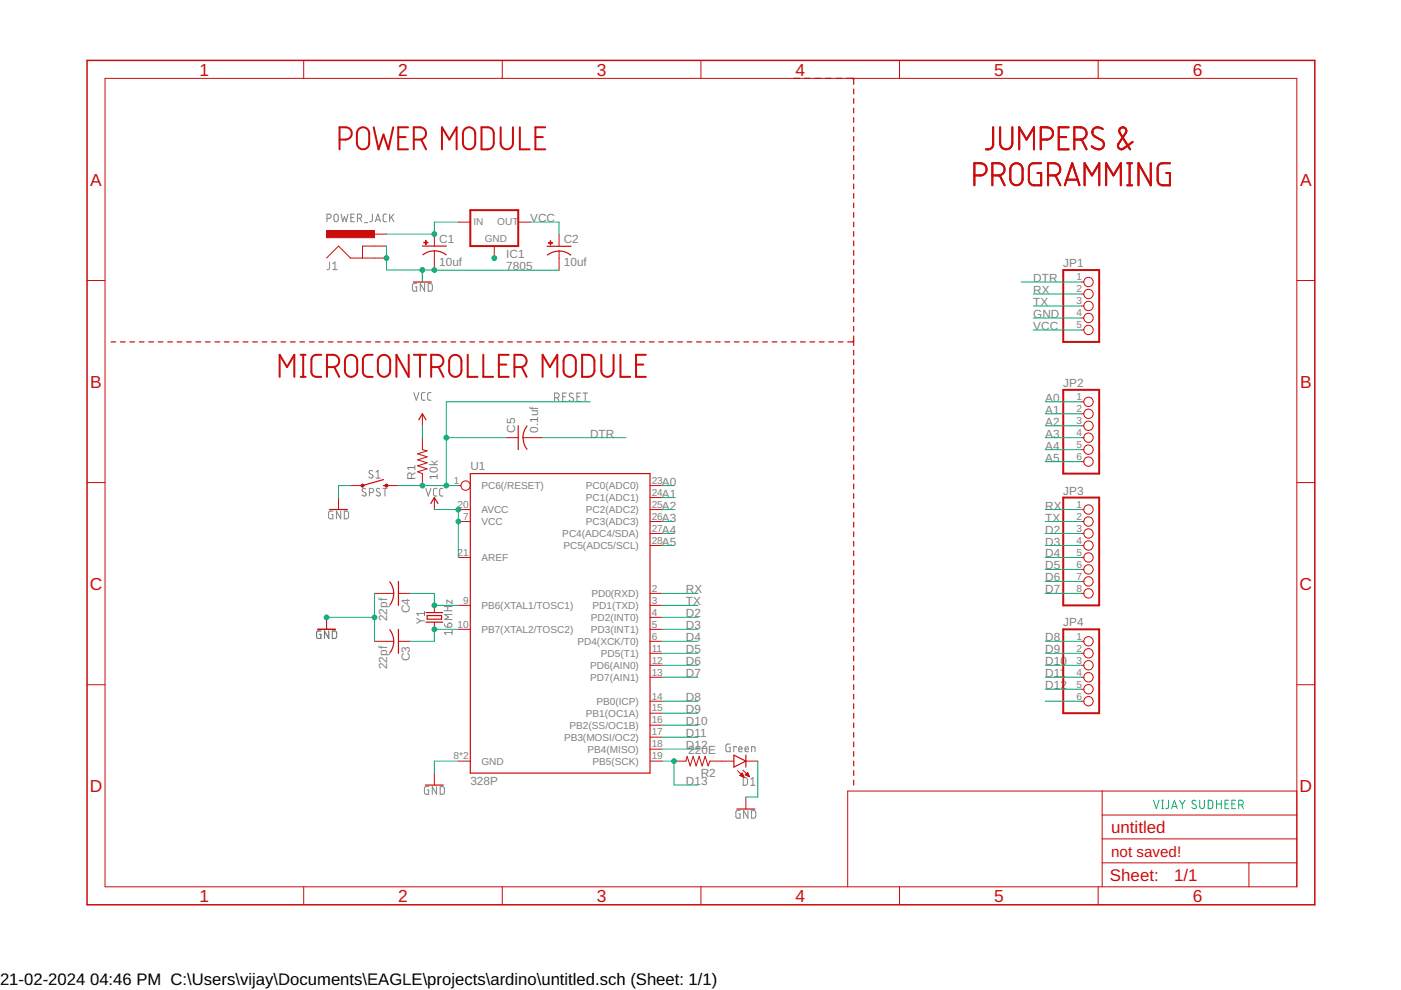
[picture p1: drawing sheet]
<svg xmlns="http://www.w3.org/2000/svg" width="297mm" height="210mm" viewBox="0 0 297 210" stroke-linecap="round" stroke-linejoin="round" font-family="sans-serif">
<g fill="none" stroke="#808080" stroke-width=".21">
<path d="M69.3 46.3h.5a.44 .44 0 0 0 .4-.5 .44 .44 0 0 0-.4-.4h-.5v1.6M69.9 55.6l-.1 1.4-.5 .2M70.6 57.2h.9M70.6 55.9l.4-.3v1.6M71 45.5l.3-.1 .3 .1 .1 1.1a.46 .46 0 0 1-.4 .4 .46 .46 0 0 1-.5-.4zM72.3 45.4l.4 1.6 .3-1.1 .4 1.1 .4-1.6M74.4 46.1h.6M75.1 45.4h-.7v1.6h.7M75.8 46.3h.4a.44 .44 0 0 0 .5-.5 .44 .44 0 0 0-.5-.4h-.4v1.6M76.3 46.3l.4 .7M77.3 47.2h.7M79 45.4l-.1 1.4-.5 .2"/>
<path d="M79.6 47l.5-1.6 .6 1.6M79.7 46.6h.8M82 45.4h-.6l-.2 .4 .1 1 .1 .2h.6M82.6 45.4v1.6M83 46l.5 1M83.5 45.4l-.9 1M88.3 60.1h-.5l-.3 .2-.1 1.1 .3 .3h.6v-.8h-.2M90 60.1v1.6l-.9-1.6v1.6M90.8 60.1l.6 .1 .3 .2v1.1l-.3 .2h-.6zM79 99.9l-.2-.1a.38 .38 0 0 0-.5 .1 .38 .38 0 0 0 .1 .5l.5 .3a.41 .41 0 0 1 .1 .6 .41 .41 0 0 1-.6 0l-.2-.2M87.7 83.2l.6 1.7 .5-1.7M90.1 83.2h-.5l-.2 .4 .1 1.2 .6 .1"/>
<path d="M91.4 83.2h-.5l-.2 .4v1l.2 .2 .5 .1M117.6 84.3h.5a.5 .5 0 0 0 .5-.5 .5 .5 0 0 0-.5-.5h-.5v1.8M118.2 84.3l.4 .8M119.3 84.1h.6M120.1 83.3h-.8v1.8h.8M121.5 83.5l-.2-.1a.41 .41 0 0 0-.6 .1 .41 .41 0 0 0 .2 .6l.5 .3a.45 .45 0 0 1 .1 .6 .45 .45 0 0 1-.7 0l-.2-.1M122.3 84.1h.6M123.1 83.3h-.8v1.8h.8M123.6 83.3h1M124.1 83.3v1.8M70.6 108.4h-.7l-.2 .2 .1 1.3 .8 .1v-.9h-.3M72.2 108.4v1.6l-.9-1.6v1.6"/>
<path d="M73 108.4h.6l.3 .2v.9l-.3 .5h-.6zM77.6 103.7l-.2-.1a.38 .38 0 0 0-.6 .1 .38 .38 0 0 0 .2 .5l.5 .3a.41 .41 0 0 1 0 .6 .41 .41 0 0 1-.6 0l-.2-.2M78.3 104.5h.5a.46 .46 0 0 0 .4-.5 .46 .46 0 0 0-.4-.5h-.5v1.7M79.7 100.1l.5-.4v1.7M79.7 101.4h.9M80.6 103.7l-.6-.1-.2 .3 .1 .2 .7 .6a.47 .47 0 0 1-.3 .5 .47 .47 0 0 1-.5-.3M81.2 103.5h.9M81.6 103.5v1.7M90.3 103.5l.5 1.7 .6-1.7M92.6 103.5l-.5 .1-.2 .3 .1 1.2 .6 .1M93.9 103.5l-.5 .1-.2 .3v1l.2 .2 .5 .1M68 133.8h-.6l-.2 .2-.1 1 .3 .4h.6v-.9h-.2"/>
<path d="M69.7 133.8v1.6l-.9-1.6v1.6M70.5 133.8h.6l.2 .2 .1 .9-.3 .5h-.6zM88.4 131.1l.7 .5M89.1 131.6l-.7 .6M89.1 131.6h.9M90 129.6v.9M90 130.1h-1.6l.3 .4M94.2 132.3l.1 .4 .6 .3M94.2 129.5h1.6M94.2 128.6h1.6M94.9 128.6v.9M95 132.2a.46 .46 0 0 1 .8 .2 .46 .46 0 0 1-.4 .6h-.5z"/>
<path d="M95.8 134.1h-1.6l.4 .5M95.8 127.2v.8l-1.1-.8v.8M95.8 133.6v1M95.8 130.3h-1.6l.9 .5-.9 .6h1.6M154.8 157.8h-.5l-.4 .2v1l.2 .4h.7v-.9h-.3M156.1 158.5v-.2h-.5v1.1M156.6 158.8h.7a.38 .38 0 0 0-.2-.5 .38 .38 0 0 0-.5 .4l.1 .6 .6 .1M158 158.8h.7a.38 .38 0 0 0-.3-.5 .38 .38 0 0 0-.4 .4v.6l.7 .1M159.4 159.4v-1.1l.6 .1 .1 1M90.9 166.8h-.7l-.2 .2v1l.2 .4h.7v-.9h-.3M92.6 166.8v1.6l-.9-1.6v1.6M93.3 166.8h.6l.3 .2v1.1l-.3 .3h-.6z"/>
<path d="M156.9 171.9h-.7l-.2 .2v1l.2 .4h.7v-.9h-.2M157.6 164.9h.6l.2 .2 .1 1-.3 .4h-.6zM158.6 171.9v1.6l-.9-1.6v1.6M159.2 166.5h.9M159.2 165.2l.4-.3v1.6M159.3 171.9h.7l.2 .2 .1 .9-.3 .4-.7 .1z"/>
</g>
<g fill="none" stroke="#c90d0c" stroke-width=".25">
<path d="M168.3 16.6h1.2M170.5 16.6h1.3M172.8 16.6h1.2M175 16.6h1.3M177.2 16.6h1.3M179.5 16.6h1.5v1.3M180.7 16.6l.3 .3M181 18.9v1M181 20.9v1M181 22.9v1M181 24.9v1.1M181 26.9v1.1"/>
<path d="M181 29v1M181 31v1M181 33v1M181 35v1M181 37v1M181 39v1M87.7 59.8h3.8M89.6 52.2h5M92.1 53.2l1.6 .3 .9 .5M92.1 53.2l-1.5 .3-1 .5M116 52.2h5.1M116.1 54.1a4 4 0 0 1 4.9 0"/>
<path d="M181 41v1M181 43.1v.9M181 45.1v1M181 47.1v1M181 49.1v1M181 51.1v1M181 53.1v1M181 55.1v1M181 57.1v1M181 59.1v1.1M23.5 72.5h1M25.5 72.5h1"/>
<path d="M27.5 72.5h1M29.5 72.5h1M31.5 72.5h1.1M33.5 72.5h1M35.6 72.5h1M37.5 72.5h1M39.6 72.5h1M41.6 72.5h1M43.6 72.5h1M45.6 72.5h1M47.6 72.5h1M49.6 72.5h1"/>
<path d="M51.6 72.5h1M53.6 72.5h1M55.6 72.5h1M57.6 72.5h1M59.6 72.5h1M61.6 72.5h1M63.6 72.5h1M65.6 72.5h1M67.6 72.5h1M69.6 72.5h1M71.6 72.5h1M73.6 72.5h1"/>
<path d="M75.6 72.5h1M77.6 72.5h1M79.6 72.5h1M81.6 72.5h1M83.6 72.5h1M85.6 72.5h1M87.6 72.5h1M89.6 72.5h1M91.6 72.5h1M93.6 72.5h1M95.6 72.5h1M97.6 72.5h1"/>
<path d="M99.6 72.5h1M101.6 72.5h1M103.6 72.5h1M105.6 72.5h1M107.6 72.5h1M109.6 72.5h1M111.7 72.5h.9M113.6 72.5h1.1M115.7 72.5h.9M117.6 72.5h1.1M119.7 72.5h.9M121.7 72.5h1"/>
<path d="M123.7 72.5h1M125.7 72.5h1M127.7 72.5h1M129.7 72.5h1M131.7 72.5h1M133.7 72.5h1M135.7 72.5h1M137.7 72.5h1M139.7 72.5h1M141.7 72.5h1M143.7 72.5h1M145.7 72.5h1"/>
<path d="M147.7 72.5h1M149.7 72.5h1M151.7 72.5h1M153.7 72.5h1M155.7 72.5h1M157.7 72.5h1M159.7 72.5h1M161.7 72.5h1M163.7 72.5h1M165.7 72.5h1M167.7 72.5h1M169.7 72.5h1"/>
<path d="M171.7 72.5h1M173.7 72.5h1M175.7 72.5h1M177.7 72.5h1M181 61.2v1M181 63.2v1M181 65.2v1M181 67.2v1M181 69.2v1M181 71.2v2.1M181 74.3v1M181 76.3v1"/>
<path d="M181 78.3v1M181 72.2l-.3 .3h-1M88.8 89l.8-1.3 .7 1.3M109.9 90.3v5M111.7 90.3a4 4 0 0 0 0 5M181 80.3v1.1M181 82.4v1M181 84.4v1M181 86.4v1M181 88.4v1.1M181 90.5v1M181 92.5v1"/>
<path d="M181 94.5v1M181 96.5v1.1M181 98.6v1M69.9 108h3.8M81.3 103h.6M81.3 101.7l-4.4 1.3M91.3 106.8l.8-1.3 .8 1.3M99.7 100.4h38.1v63.5h-38.1zM181 100.6v1M181 102.6v1.1M181 104.6v1.1M181 106.7v1"/>
<path d="M181 108.7v1M181 110.7v1.1M181 112.8v1M181 114.8v1M181 116.8v1M181 118.8v1M67.4 133.4h3.7M82.6 133.5a4.1 4.1 0 0 1 0 5M82.6 123.4a4 4 0 0 1 0 4.9M84.5 123.3v5.1M84.5 133.4v5.1M90.3 129.9h3.6"/>
<path d="M90.3 131.9h3.6M90.6 130.5h3v.8h-3zM181 120.9v1M181 122.9v1M181 124.9v1M181 126.9v1.1M181 128.9v1.1M181 131v1M181 133v1M181 135v1.1M181 137.1v1M181 139.1v1"/>
<path d="M181 141.1v1M181 143.1v1.1M181 145.2v1M181 147.2v1M181 149.2v1M181 151.2v1.1M181 153.3v1M181 155.3v1M181 157.3v1M181 159.3v1.1M90.2 166.5h3.8M155.6 160.1l2.5 1.3-2.5 1.2z"/>
<path d="M156.2 171.5h3.8M158.1 160.1v2.5M181 161.4v1M181 163.4v1M181 165.4v1.1"/>
</g>
<g fill="none" stroke="#c90d0c" stroke-width=".42">
<path d="M72 29.6a2.42 2.42 0 0 0 2.1-.3 1.29 1.29 0 0 0 .4-1.5 1.29 1.29 0 0 0-1.2-.8h-1.3v4.7M76 27.4a1.29 1.29 0 0 1 1.4-.3 1.29 1.29 0 0 1 .9 1.2v2.1a1.3 1.3 0 0 1-1.3 1.3 1.3 1.3 0 0 1-1.3-1.3v-2.1zM79.2 27l1.1 4.7 1-3.2 1 3.2 1.1-4.7M84.4 29.1h1.6M86.5 27h-2.1v4.7h2.1M87.7 29.6a2.42 2.42 0 0 0 2.2-.3 1.29 1.29 0 0 0 .4-1.5 1.29 1.29 0 0 0-1.3-.8h-1.3v4.7M89.3 29.6l1 2.1M93.7 31.7v-4.7l1.6 2.6 1.5-2.6v4.7M98.5 27.4a1.29 1.29 0 0 1 1.4-.3 1.29 1.29 0 0 1 .9 1.2v2.1a1.3 1.3 0 0 1-1.3 1.3 1.3 1.3 0 0 1-1.4-1.3v-2.1zM102.1 27a2.54 2.54 0 0 1 2.1 .3l.4 .4 .1 .6-.1 2.3-.4 .8a2.62 2.62 0 0 1-2.1 .3zM106.2 27v3.4a1.3 1.3 0 0 0 1.3 1.3 1.3 1.3 0 0 0 1.3-1.3v-3.4M110.2 27v4.7h2.1"/>
<path d="M113.5 29.1h1.6M115.6 27h-2.1v4.7h2.1M206.6 37.2a2.36 2.36 0 0 0 2.1-.3 1.29 1.29 0 0 0 .4-1.5 1.29 1.29 0 0 0-1.2-.8h-1.3v4.7M210.4 37.2a2.36 2.36 0 0 0 2.2-.3 1.29 1.29 0 0 0 .3-1.5 1.29 1.29 0 0 0-1.2-.8h-1.3v4.7M210.6 27l-.1 3.9-.4 .6-1.1 .2M212 37.2l1 2.1M212 27v3.4a1.29 1.29 0 0 0 1.3 1.3 1.29 1.29 0 0 0 1.3-1.3v-3.4M214.5 35a1.3 1.3 0 0 1 1.5-.3 1.3 1.3 0 0 1 .8 1.2v2.1a1.3 1.3 0 0 1-1.3 1.3 1.3 1.3 0 0 1-1.3-1.3v-2.1zM216.1 31.7v-4.7l1.6 2.6 1.5-2.6v4.7M220.7 29.6a2.42 2.42 0 0 0 2.1-.3 1.29 1.29 0 0 0 .4-1.5 1.29 1.29 0 0 0-1.2-.8h-1.3v4.7M220.7 34.6h-1.8l-.6 .5-.2 .5v2.6l.2 .6 .4 .3 .5 .2h1.5v-2.6h-.7M222.2 37.2a2.36 2.36 0 0 0 2.2-.3 1.29 1.29 0 0 0 .3-1.5 1.29 1.29 0 0 0-1.2-.8h-1.3v4.7"/>
<path d="M223.8 37.2l1 2.1M224.5 29.1h1.5M225.8 39.3l1.5-4.7 1.6 4.7M226.1 38.1h2.4M226.6 27h-2.1v4.7h2.1M227.8 29.6a2.42 2.42 0 0 0 2.1-.3 1.29 1.29 0 0 0 .4-1.5 1.29 1.29 0 0 0-1.2-.8h-1.3v4.7M229.3 29.6l1.1 2.1M230 39.3v-4.7l1.5 2.6 1.6-2.6v4.7M233.8 27.4a1.24 1.24 0 0 0-1.4-.4 1.24 1.24 0 0 0-.8 1.3l.5 .6 1.5 .8a1.09 1.09 0 0 1 .3 1.5 1.09 1.09 0 0 1-1.6 .3l-.8-.5M234.5 39.3v-4.7l1.6 2.6 1.5-2.6v4.7M239 34.6h1M239 39.3h1"/>
<path d="M239.5 34.6v4.7M240.1 30.1l-1.9 1.4a.75 .75 0 0 1-1-.1 .75 .75 0 0 1 0-.9l1.5-2.3a.76 .76 0 0 0-.6-1.2 .76 .76 0 0 0-.7 1.2l2.2 3.5M244 34.6v4.7l-2.6-4.7v4.7M248.1 34.6h-1.9l-.6 .5-.2 .5v2.6l.2 .6 .4 .3 .5 .2h1.6v-2.6h-.8M99.7 44.6h10.2v7.6h-10.2zM225.4 57.3h7.6v15.2h-7.6zM59.3 79.9v-4.7l1.6 2.6 1.5-2.6v4.7M63.8 79.9h1M63.8 75.2h1M64.3 75.2v4.7M68.1 75.2a1.88 1.88 0 0 0-1.8 .3l-.3 .8v2.6l.3 .7a2 2 0 0 0 1.8 .3M69.3 77.8a2.58 2.58 0 0 0 2.2-.3 1.31 1.31 0 0 0 .3-1.4 1.31 1.31 0 0 0-1.2-.9h-1.3v4.7"/>
<path d="M70.9 77.8l1 2.1M73.5 75.7a1.29 1.29 0 0 1 1.4-.4 1.29 1.29 0 0 1 .8 1.2v2.1a1.3 1.3 0 0 1-1.3 1.3 1.3 1.3 0 0 1-1.3-1.3v-2.1zM79 75.2a1.86 1.86 0 0 0-1.7 .3l-.4 .8v2.6l.4 .7a1.98 1.98 0 0 0 1.7 .3M80.5 75.7a1.29 1.29 0 0 1 1.4-.4 1.29 1.29 0 0 1 .8 1.2v2.1a1.3 1.3 0 0 1-1.3 1.3 1.3 1.3 0 0 1-1.3-1.3v-2.1zM86.7 75.2v4.7l-2.6-4.7v4.7M87.7 75.2h2.6M89 75.2v4.7M91.4 77.8a2.58 2.58 0 0 0 2.2-.3 1.31 1.31 0 0 0 .3-1.4 1.31 1.31 0 0 0-1.2-.9h-1.3v4.7M93 77.8l1 2.1M95.6 75.7a1.29 1.29 0 0 1 1.4-.4 1.29 1.29 0 0 1 .8 1.2v2.1a1.3 1.3 0 0 1-1.3 1.3 1.3 1.3 0 0 1-1.3-1.3v-2.1zM99.2 75.2v4.7h2M102.5 75.2v4.7h2"/>
<path d="M105.8 77.3h1.5M107.8 75.2h-2v4.7h2M109.1 77.8a2.58 2.58 0 0 0 2.1-.3 1.32 1.32 0 0 0 .4-1.4 1.32 1.32 0 0 0-1.2-.9h-1.3v4.7M110.6 77.8l1.1 2.1M115 79.9v-4.7l1.6 2.6 1.6-2.6v4.7M119.8 75.7a1.31 1.31 0 0 1 1.4-.4 1.31 1.31 0 0 1 .9 1.2v2.1a1.3 1.3 0 0 1-1.3 1.3 1.3 1.3 0 0 1-1.3-1.3v-2.1zM123.4 75.2a2.5 2.5 0 0 1 2.1 .3l.4 .5 .1 .5v2.4l-.5 .7a2.69 2.69 0 0 1-2.1 .3zM127.5 75.2v3.4a1.3 1.3 0 0 0 1.3 1.3 1.3 1.3 0 0 0 1.3-1.3v-3.4M131.6 75.2v4.7h2M134.9 77.3h1.5M136.9 75.2h-2v4.7h2M225.4 82.7h7.6v17.7h-7.6z"/>
<path d="M225.4 105.5h7.6v22.9h-7.6zM225.4 133.4h7.6v17.8h-7.6z"/>
</g>
<g fill="none" stroke="#c90d0c" stroke-width=".21">
<path d="M22.3 16.6h252.7v171.4h-252.7zM64.4 12.8v3.8M106.5 12.8v3.8M148.6 12.8v3.8M190.7 12.8v3.8M232.8 12.8v3.8M18.5 59.5h3.8M69.2 54.7l2.6-2.5 2.5 2.5h7.6M79.4 49.6h2.5M81.9 52.2h-5v2.5M89.6 57.3v2.5M92.1 49.6v2.6"/>
<path d="M92.1 53.2v4.1M97.2 47.1h2.5M104.8 52.2v2.5M109.9 47.1h2.5M118.5 49.7v2.5M118.5 53.2v4.1M229.2 59.8h.6M275 59.5h3.8M229.2 62.3h.6M229.2 64.9h.6M229.2 67.4h.6M229.2 70h.6"/>
<path d="M89.6 87.7v2.6M89.6 92.8v2.5l1 .3-2.1 .6 2.1 .7-2.1 .6 2.1 .6-2.1 .7 2.1 .6-2.1 .6 1.1 .4v2.6M107.3 92.8h2.6M110.9 92.8h4.1M229.2 92.8h.6M229.2 85.2h.6M229.2 87.7h.6M229.2 90.3h.6M229.2 95.3h.6M229.2 97.9h.6M18.5 102.3h3.8M71.8 105.5v2.5"/>
<path d="M74.3 103h2.6M81.9 103h2.6M92.1 105.5v2.5M97.2 110.6h2.5M97.2 118.2h2.5M97.2 108h2.5M97.2 103h.5M137.8 110.6h2.6M137.8 108h2.6M137.8 115.7h2.6M137.8 113.1h2.6M137.8 105.5h2.6"/>
<path d="M137.8 103h2.6M229.2 110.6h.6M229.2 118.2h.6M229.2 108h.6M229.2 115.7h.6M229.2 113.1h.6M275 102.3h3.8M69.2 130.9v2.5M79.4 136h4.1M79.4 125.8h4.1M84.5 136h2.5M84.5 125.8h2.5"/>
<path d="M92.1 128.4v1.5M92.1 131.9v1.5M97.2 133.4h2.5M97.2 128.4h2.5M137.8 133.4h2.6M137.8 128.4h2.6M137.8 138.5h2.6M137.8 136h2.6M137.8 130.9h2.6M137.8 125.8h2.6M229.2 138.5h.6M229.2 136h.6"/>
<path d="M229.2 125.8h.6M229.2 120.7h.6M229.2 123.3h.6M18.5 145.2h3.8M137.8 158.8h2.6M137.8 156.3h2.6M137.8 153.8h2.6M137.8 151.2h2.6M137.8 148.7h2.6M137.8 143.6h2.6M137.8 141.1h2.6M229.2 148.7h.6"/>
<path d="M229.2 143.6h.6M229.2 141.1h.6M229.2 146.1h.6M275 145.2h3.8M92.1 163.9v2.6M97.2 161.4h2.5M137.8 161.4h2.6M142.9 161.4h2.5l.3-1 .6 2 .7-2 .6 2 .6-2 .7 2 .6-2 .6 2 .4-1h5.1M156.4 163.4l1.4 1.4M156.9 164.4h.7M157 164.3h.5M157.1 164.5h.5"/>
<path d="M157.1 164.1h.4M157.2 164h.2M157.4 163.9h.1M157.4 163.9l-.5 .5 .9 .4M157.4 163.9l.4 .9M157.4 164.6h.3M157.5 163.3l1.4 1.4M157.7 164.8h.1M158 164.3h.7M158.1 161.4h2.6M158.1 164.1h.6M158.1 169v2.5"/>
<path d="M158.3 164.4h.5M158.3 164h.3M158.4 163.9h.2M158.5 163.8h.1M158.5 163.8l-.5 .5 .9 .4M158.5 163.8l.4 .9M158.5 164.5h.3M158.8 164.6h.1M233.7 167.7v20.3M233.7 177.9h41.3M233.7 172.8h41.3M275 167.7h-95.3v20.3"/>
<path d="M64.4 188v3.8M106.5 188v3.8M148.6 188v3.8M190.7 188v3.8M232.8 188v3.8M233.7 182.9h41.3M264.8 182.9v5.1"/>
<circle cx="230.8" cy="59.8" r=".99"/>
<circle cx="230.8" cy="62.3" r=".99"/>
<circle cx="230.8" cy="64.9" r=".99"/>
<circle cx="230.8" cy="67.4" r=".99"/>
<circle cx="230.8" cy="70" r=".99"/>
<circle cx="230.8" cy="90.3" r=".99"/>
<circle cx="230.8" cy="95.3" r=".99"/>
<circle cx="230.8" cy="97.9" r=".99"/>
<circle cx="230.8" cy="87.7" r=".99"/>
<circle cx="230.8" cy="92.8" r=".99"/>
<circle cx="230.8" cy="85.2" r=".99"/>
<circle cx="98.7" cy="103" r=".99"/>
<circle cx="230.8" cy="115.7" r=".99"/>
<circle cx="230.8" cy="108" r=".99"/>
<circle cx="230.8" cy="118.2" r=".99"/>
<circle cx="230.8" cy="110.6" r=".99"/>
<circle cx="230.8" cy="113.1" r=".99"/>
<circle cx="230.8" cy="136" r=".99"/>
<circle cx="230.8" cy="138.5" r=".99"/>
<circle cx="230.8" cy="120.7" r=".99"/>
<circle cx="230.8" cy="123.3" r=".99"/>
<circle cx="230.8" cy="125.8" r=".99"/>
<circle cx="230.8" cy="143.6" r=".99"/>
<circle cx="230.8" cy="148.7" r=".99"/>
<circle cx="230.8" cy="141.1" r=".99"/>
<circle cx="230.8" cy="146.1" r=".99"/>
</g>
<g fill="#c90d0c" stroke="#c90d0c" stroke-width=".21">
<path d="M69.2 48.9h10.2v1.5h-10.2z"/>
<path d="M89.9 51.4h.8v.1h-.8z"/>
<path d="M90.2 51h.2v.9h-.2z"/>
<path d="M116.3 51.4h.9v.2h-.9z"/>
<path d="M116.6 51.1h.2v.8h-.2z"/>
</g>
<g fill="#c90d0c" stroke="#c90d0c" stroke-width=".21">
<circle cx="76.9" cy="103" r=".32"/>
<circle cx="81.9" cy="103" r=".32"/>
</g>
<path d="M18.5 12.8h260.3v179h-260.3z" fill="none" stroke="#c90d0c" stroke-width=".32"/>
<g fill="none" stroke="#0dab76" stroke-width=".21">
<path d="M81.9 52.2v5.1h36.6M89.6 57.3v2.5M97.2 47.1h-5.1v2.5h-10.2M112.4 47.1h6.1v2.6M216.5 59.8h12.7M219.1 67.4h10.1M219.1 70h10.1M219.1 62.3h10.1M219.1 64.9h10.1M89.6 90.3v2.5M94.6 92.8h12.7M115 92.8h17.7"/>
<path d="M125.1 85.2h-30.5v17.8M221.6 92.8h7.6M221.6 85.2h7.6M221.6 87.7h7.6M221.6 90.3h7.6M221.6 95.3h7.6M221.6 97.9h7.6M74.3 103h-2.5v2.5M84.5 103h12.7M92.1 108h5.1v10.2M140.4 103h2.5M140.4 108h2.5"/>
<path d="M140.4 110.6h2.5M140.4 105.5h2.5M140.4 113.1h2.5M140.4 115.7h2.5M221.6 108h7.6M221.6 110.6h7.6M221.6 113.1h7.6M221.6 115.7h7.6M221.6 118.2h7.6M69.2 130.9h10.2M79.4 125.8v10.2M87 125.8h5.1v2.6h5.1"/>
<path d="M97.2 133.4h-5.1v2.6h-5.1M140.4 130.9h7.6M140.4 125.8h7.6M140.4 128.4h7.6M140.4 133.4h7.6M140.4 136h7.6M140.4 138.5h7.6M221.6 125.8h7.6M221.6 136h7.6M221.6 138.5h7.6M221.6 120.7h7.6M221.6 123.3h7.6"/>
<path d="M140.4 148.7h7.6M140.4 141.1h7.6M140.4 143.6h7.6M140.4 151.2h7.6M140.4 153.8h7.6M140.4 156.3h7.6M140.4 158.8h7.6M221.6 148.7h7.6M221.6 141.1h7.6M221.6 143.6h7.6M221.6 146.1h7.6M97.2 161.4h-5.1v2.5"/>
<path d="M140.4 161.4h2.5v5.1h5.1M160.7 161.4v7.6h-2.6M244.6 169.7l.6 1.7 .5-1.7M246.3 171.4h.4M246.3 169.7h.4M246.5 169.7v1.7M247.8 169.7l-.1 1.5-.2 .2h-.3M248.4 171.4l.6-1.7 .6 1.7M248.6 171h.8M250.1 169.7l.6 .8M250.7 170.5v.9M251.3 169.7l-.6 .8"/>
<path d="M253.6 169.8l-.6-.1-.3 .4 .1 .2 .7 .4a.45 .45 0 0 1 0 .7 .45 .45 0 0 1-.6-.1l-.2-.1M254.4 169.7v1.3a.5 .5 0 0 0 .5 .5 .5 .5 0 0 0 .5-.5v-1.3M256.2 169.7h.6l.3 .3v1.1l-.3 .3h-.6zM257.9 169.7v1.7M257.9 170.5h1M258.9 169.7v1.7M259.7 170.5h.6M260.5 169.7h-.8v1.7h.8M261.2 170.5h.6M262 169.7h-.8v1.7h.8M262.6 170.7h.5a.5 .5 0 0 0 .5-.5 .5 .5 0 0 0-.5-.5h-.5v1.7M263.2 170.7l.4 .7"/>
</g>
<g fill="#0dab76" stroke="#0dab76" stroke-width=".21">
<circle cx="92.1" cy="49.6" r=".51"/>
<circle cx="81.9" cy="54.7" r=".51"/>
<circle cx="89.6" cy="57.3" r=".51"/>
<circle cx="92.1" cy="57.3" r=".51"/>
<circle cx="79.4" cy="130.9" r=".51"/>
<circle cx="69.2" cy="130.9" r=".51"/>
<circle cx="104.8" cy="54.7" r=".51"/>
<circle cx="97.2" cy="108" r=".51"/>
<circle cx="97.2" cy="110.6" r=".51"/>
<circle cx="92.1" cy="128.4" r=".51"/>
<circle cx="92.1" cy="133.4" r=".51"/>
<circle cx="89.6" cy="103" r=".51"/>
<circle cx="94.6" cy="103" r=".51"/>
<circle cx="94.6" cy="92.8" r=".51"/>
<circle cx="142.9" cy="161.4" r=".51"/>
</g>
<g font-size="3.7" fill="#c90d0c">
<text x="42.3" y="16">1</text>
<text x="84.4" y="16">2</text>
<text x="126.5" y="16">3</text>
<text x="168.6" y="16">4</text>
<text x="210.8" y="16">5</text>
<text x="252.9" y="16">6</text>
<text x="19.1" y="39.3">A</text>
<text x="275.6" y="39.3">A</text>
<text x="19.1" y="82.2">B</text>
<text x="275.6" y="82.2">B</text>
<text x="19" y="125">C</text>
<text x="275.5" y="125">C</text>
<text x="19" y="167.9">D</text>
<text x="275.5" y="167.9">D</text>
<text x="42.3" y="191.2">1</text>
<text x="84.4" y="191.2">2</text>
<text x="126.5" y="191.2">3</text>
<text x="168.6" y="191.2">4</text>
<text x="210.8" y="191.2">5</text>
<text x="252.9" y="191.2">6</text>
</g>
<g font-size="3.6" fill="#c90d0c">
<text x="235.6" y="176.6">untitled</text>
<text x="235.3" y="186.9">Sheet:</text>
<text x="248.9" y="186.8">1/1</text>
</g>
<g font-size="3.5">
<text x="0" y="208.9">21-02-2024</text>
<text x="19.1" y="208.9">04:46 PM C:\Users\vijay\Documents\EAGLE\projects\ardino\untitled.sch (Sheet: 1/1)</text>
</g>
<text font-size="3.2" fill="#c90d0c" x="235.6" y="181.7">not saved!</text>
<g font-size="2.5" fill="#808080">
<text x="112.4" y="47.1">VCC</text>
<text x="93.1" y="51.5">C1</text>
<text x="119.5" y="51.6">C2</text>
<text x="93.1" y="56.4">10uf</text>
<text x="107.3" y="57.3">7805</text>
<text x="107.3" y="54.7">IC1</text>
<text x="119.5" y="56.4">10uf</text>
<text x="219.1" y="59.8">DTR</text>
<text x="225.4" y="56.6">JP1</text>
<text x="219.1" y="62.3">RX</text>
<text x="219.1" y="64.9">TX</text>
<text x="219.1" y="67.4">GND</text>
<text x="219.1" y="70">VCC</text>
<text x="225.4" y="82">JP2</text>
<text x="221.6" y="85.2">A0</text>
<text x="221.6" y="87.7">A1</text>
<text x="109.2" y="91.8" transform="rotate(-90 109.2 91.8)">C5</text>
<text x="114.1" y="91.8" transform="rotate(-90 114.1 91.8)">0.1uf</text>
<text x="125.1" y="92.8">DTR</text>
<text x="221.6" y="90.3">A2</text>
<text x="221.6" y="92.8">A3</text>
<text x="221.6" y="95.3">A4</text>
<text x="88.1" y="101.7" transform="rotate(-90 88.1 101.7)">R1</text>
<text x="92.9" y="101.7" transform="rotate(-90 92.9 101.7)">10k</text>
<text x="99.7" y="99.7">U1</text>
<text x="221.6" y="97.9">A5</text>
<text x="140.4" y="103">A0</text>
<text x="140.4" y="105.5">A1</text>
<text x="225.4" y="104.9">JP3</text>
<text x="140.4" y="108">A2</text>
<text x="140.4" y="110.6">A3</text>
<text x="140.4" y="113.1">A4</text>
<text x="221.6" y="108">RX</text>
<text x="221.6" y="110.6">TX</text>
<text x="221.6" y="113.1">D2</text>
<text x="140.4" y="115.7">A5</text>
<text x="221.6" y="115.7">D3</text>
<text x="221.6" y="118.2">D4</text>
<text x="145.4" y="125.8">RX</text>
<text x="221.6" y="120.7">D5</text>
<text x="221.6" y="123.3">D6</text>
<text x="221.6" y="125.8">D7</text>
<text x="82.1" y="131.7" transform="rotate(-90 82.1 131.7)">22pf</text>
<text x="86.9" y="130" transform="rotate(-90 86.9 130)">C4</text>
<text x="145.4" y="128.4">TX</text>
<text x="145.4" y="130.9">D2</text>
<text x="145.4" y="133.4">D3</text>
<text x="145.4" y="136">D4</text>
<text x="221.6" y="136">D8</text>
<text x="225.4" y="132.8">JP4</text>
<text x="82.1" y="141.9" transform="rotate(-90 82.1 141.9)">22pf</text>
<text x="86.9" y="140.2" transform="rotate(-90 86.9 140.2)">C3</text>
<text x="145.4" y="138.5">D5</text>
<text x="145.4" y="141.1">D6</text>
<text x="145.4" y="143.6">D7</text>
<text x="221.6" y="138.5">D9</text>
<text x="221.6" y="141.1">D10</text>
<text x="221.6" y="143.6">D11</text>
<text x="145.4" y="148.7">D8</text>
<text x="221.6" y="146.1">D12</text>
<text x="145.4" y="151.2">D9</text>
<text x="145.4" y="153.7">D10</text>
<text x="145.4" y="156.3">D11</text>
<text x="145.4" y="158.8">D12</text>
<text x="145.9" y="159.8">220E</text>
<text x="99.7" y="166.4">328P</text>
<text x="145.4" y="166.4">D13</text>
<text x="148.6" y="164.6">R2</text>
</g>
<g font-size="2.1" fill="#808080">
<text x="100.4" y="47.7">IN</text>
<text x="105.4" y="47.7">OUT</text>
<text x="102.8" y="51.4">GND</text>
<text x="228.3" y="59.4">1</text>
<text x="228.3" y="62">2</text>
<text x="228.3" y="64.5">3</text>
<text x="228.3" y="67.1">4</text>
<text x="228.3" y="69.6">5</text>
<text x="228.3" y="84.8">1</text>
<text x="228.3" y="87.4">2</text>
<text x="228.3" y="89.9">3</text>
<text x="228.3" y="92.4">4</text>
<text x="228.3" y="95">5</text>
<text x="228.3" y="97.5">6</text>
<text x="96.2" y="102.6">1</text>
<text x="97" y="107.7">20</text>
<text x="102.1" y="103.7">PC6(/RESET)</text>
<text x="124.2" y="106.3">PC1(ADC1)</text>
<text x="124.2" y="103.7">PC0(ADC0)</text>
<text x="138.2" y="107.7">25</text>
<text x="138.2" y="105.1">24</text>
<text x="138.2" y="102.6">23</text>
<text x="228.3" y="107.7">1</text>
<text x="98.2" y="110.2">7</text>
<text x="102.1" y="111.3">VCC</text>
<text x="102.1" y="108.8">AVCC</text>
<text x="119.2" y="113.9">PC4(ADC4/SDA)</text>
<text x="124.2" y="111.3">PC3(ADC3)</text>
<text x="124.2" y="108.8">PC2(ADC2)</text>
<text x="138.2" y="112.8">27</text>
<text x="138.2" y="110.2">26</text>
<text x="228.3" y="110.2">2</text>
<text x="228.3" y="112.8">3</text>
<text x="97" y="117.8">21</text>
<text x="102.1" y="119">AREF</text>
<text x="119.5" y="116.4">PC5(ADC5/SCL)</text>
<text x="138.2" y="115.3">28</text>
<text x="228.3" y="115.3">4</text>
<text x="228.3" y="117.8">5</text>
<text x="138.2" y="125.5">2</text>
<text x="228.3" y="120.4">6</text>
<text x="228.3" y="122.9">7</text>
<text x="228.3" y="125.5">8</text>
<text x="98.2" y="128">9</text>
<text x="102.1" y="129.1">PB6(XTAL1/TOSC1)</text>
<text x="125.3" y="131.7">PD2(INT0)</text>
<text x="125.4" y="126.6">PD0(RXD)</text>
<text x="125.6" y="129.1">PD1(TXD)</text>
<text x="138.2" y="130.5">4</text>
<text x="138.2" y="128">3</text>
<text x="97" y="133.1">10</text>
<text x="102.1" y="134.2">PB7(XTAL2/TOSC2)</text>
<text x="122.4" y="136.7">PD4(XCK/T0)</text>
<text x="125.3" y="134.2">PD3(INT1)</text>
<text x="138.2" y="135.6">6</text>
<text x="138.2" y="133.1">5</text>
<text x="228.3" y="135.6">1</text>
<text x="125.1" y="141.8">PD6(AIN0)</text>
<text x="127.4" y="139.3">PD5(T1)</text>
<text x="138.2" y="143.2">13</text>
<text x="138.2" y="140.7">12</text>
<text x="138.2" y="138.2">11</text>
<text x="228.3" y="138.2">2</text>
<text x="228.3" y="140.7">3</text>
<text x="228.3" y="143.2">4</text>
<text x="125.1" y="144.4">PD7(AIN1)</text>
<text x="126.5" y="149.4">PB0(ICP)</text>
<text x="138.2" y="148.3">14</text>
<text x="228.3" y="145.8">5</text>
<text x="228.3" y="148.3">6</text>
<text x="120.8" y="154.5">PB2(SS/OC1B)</text>
<text x="124.2" y="152">PB1(OC1A)</text>
<text x="138.2" y="155.9">17</text>
<text x="138.2" y="153.4">16</text>
<text x="138.2" y="150.9">15</text>
<text x="96.2" y="161">8*2</text>
<text x="119.6" y="157.1">PB3(MOSI/OC2)</text>
<text x="124.6" y="159.6">PB4(MISO)</text>
<text x="138.2" y="161">19</text>
<text x="138.2" y="158.5">18</text>
<text x="102.1" y="162.1">GND</text>
<text x="125.6" y="162.1">PB5(SCK)</text>
</g>
</svg>
